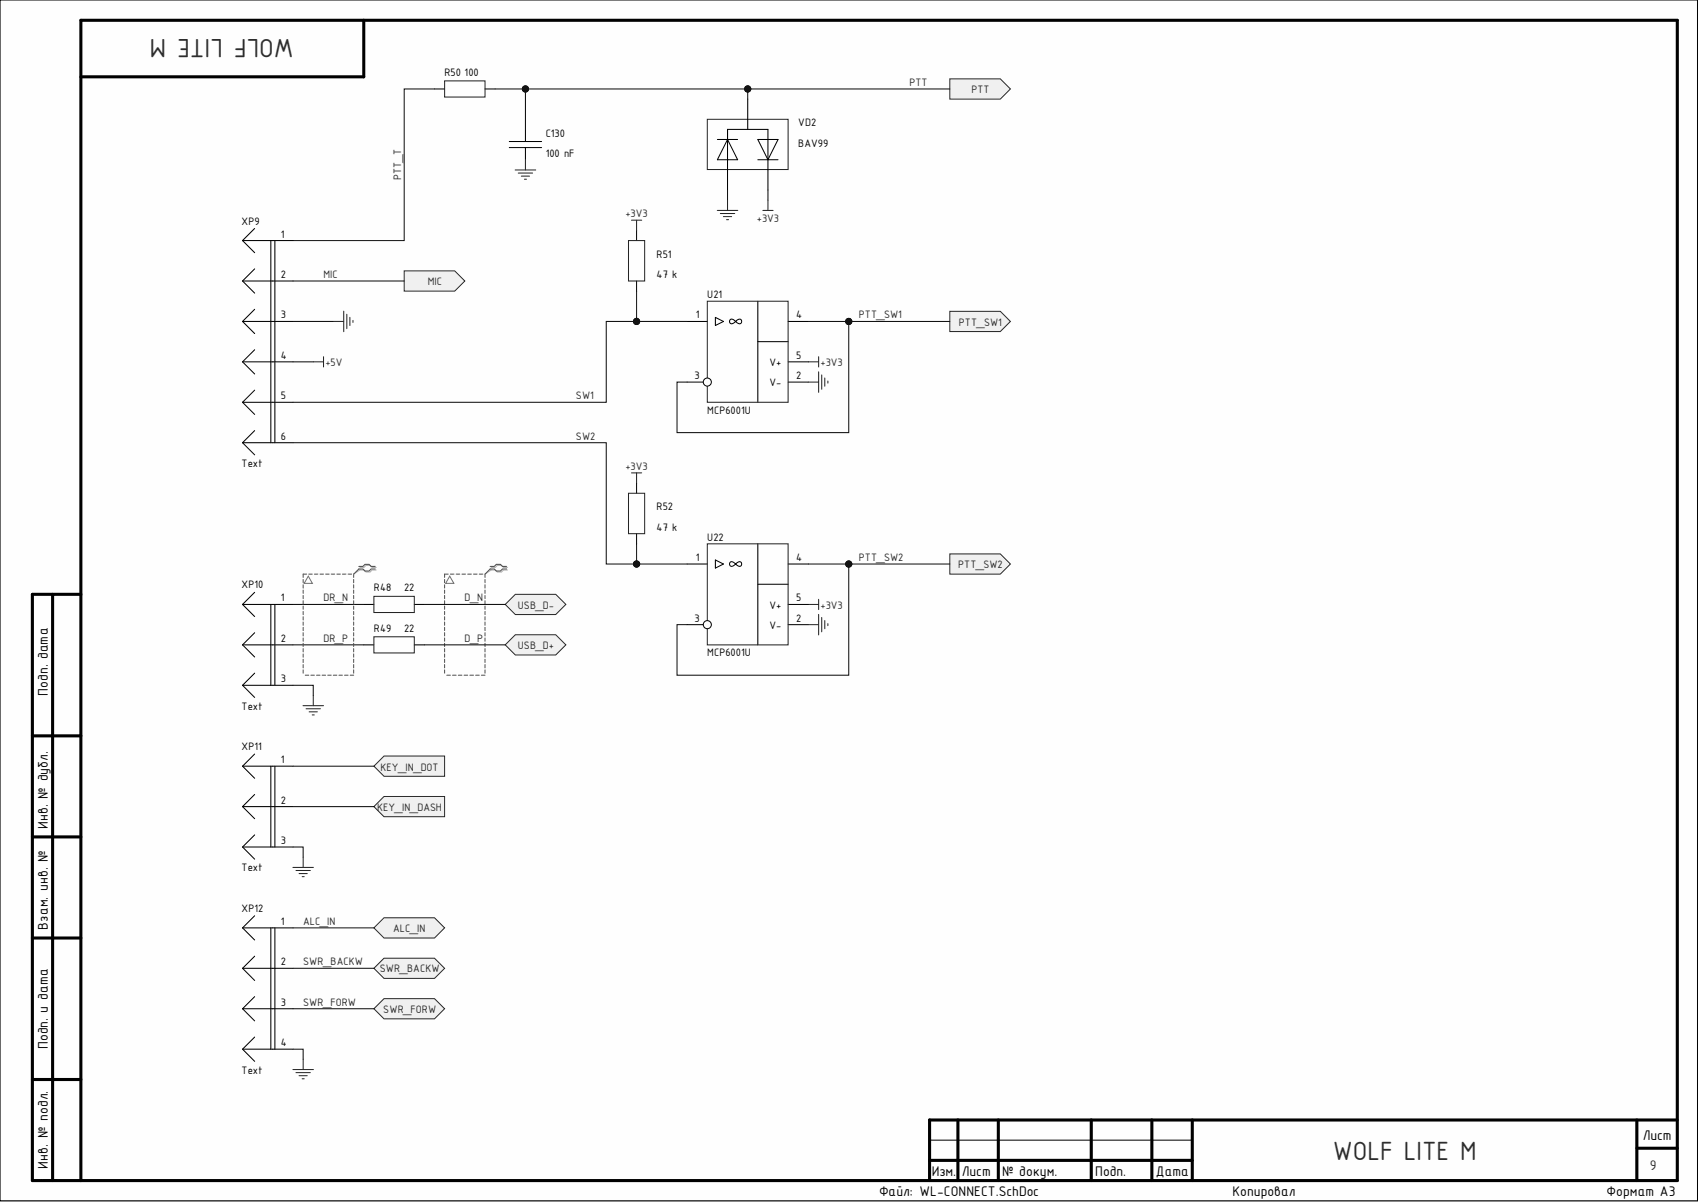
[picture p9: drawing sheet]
<svg xmlns="http://www.w3.org/2000/svg" width="420mm" height="297mm" viewBox="0 0 420 297" stroke-linecap="round" stroke-linejoin="round" font-family="sans-serif">
<path d="M0 0h419.2v296.5h-419.2z" fill-rule="evenodd" fill="#fefefe"/>
<path d="M0 0h419.2v296.5h-419.2z" fill="none" stroke="#000" stroke-width=".25"/>
<path d="M0 0h419.2v296.5h-419.2z" fill-rule="evenodd" fill="#fefefe"/>
<path d="M0 0h419.2v296.5h-419.2zM229.6 281.5h64.8" fill="none" stroke="#000" stroke-width=".25"/>
<g fill="none" stroke="#000" stroke-width=".76">
<path d="M89.8 5v14h-69.8M13 146.8v144.7M20 146.8h-12v144.7h406.2v-286.5h-394.2v286.5M8 181.7h12M8 206.6h12M8 231.6h12M8 266.5h12M236.5 276.5v15M246.5 276.5v15M269.5 276.5v15M284.4 276.5v15M294.4 276.5v15"/>
<path d="M404.2 276.5v15M414.2 276.5h-184.6v15M229.6 286.5h64.8M404.2 283.5h10"/>
</g>
<path d="M74.8 174.2h5.1M75.6 175h3.5M76.3 175.8h2.1M77.1 176.5h.5M77.4 171.7v2.5" fill="none" stroke="#262626" stroke-width=".25"/>
<path d="M127.3 146.8h9.9l2.5 2.4-2.5 2.5h-9.9l-2.5-2.5z" fill-rule="evenodd" fill="#f0f0f0"/>
<path d="M127.3 146.8h9.9l2.5 2.4-2.5 2.5h-9.9l-2.5-2.5z" fill="none" stroke="#262626" stroke-width=".25"/>
<path d="M127.3 156.7h9.9l2.5 2.5-2.5 2.5h-9.9l-2.5-2.5z" fill-rule="evenodd" fill="#f0f0f0"/>
<g fill="none" stroke="#262626" stroke-width=".25">
<path d="M109.8 20h10v4h-10zM129.8 39.4v2.6M127.2 42h5.1M128 42.7h3.5M128.7 43.5h2.1M129.5 44.3h.5M177.1 52h5.1M177.9 52.7h3.5M178.6 53.5h2.1M179.4 54.2h.5M179.7 49.4v2.6M188.4 52h2.5"/>
<path d="M189.6 49.4v2.6M127.3 156.7h9.9l2.5 2.5-2.5 2.5h-9.9l-2.5-2.5z"/>
</g>
<path d="M107.3 22h2.5M119.8 22h2.5M125.8 36.4h7.9M125.8 34.9h7.9M129.8 31.9v3M129.8 36.4v3" fill="none" stroke="#000" stroke-width=".25"/>
<path d="M99.8 66.9h12.5l2.5 2.5-2.5 2.5h-12.5z" fill-rule="evenodd" fill="#f0f0f0"/>
<path d="M155.2 59.4h4v10h-4zM82.3 79.4h2.6M84.9 76.8v5.1M85.6 77.6v3.5M86.4 78.4v2M87.2 79.1v.5M99.8 66.9h12.5l2.5 2.5-2.5 2.5h-12.5zM77.4 89.3h2.5M79.9 88.1v2.5M155.2 121.8h4v10h-4zM199.6 149.2h2.6M202.2 148v2.5" fill="none" stroke="#262626" stroke-width=".25"/>
<path d="M157.2 56.9v2.5M157.2 69.4v2.5M157.2 119.3v2.5M157.2 131.8v2.5" fill="none" stroke="#000" stroke-width=".25"/>
<path d="M234.6 19.5h12.4l2.5 2.5-2.5 2.5h-12.4z" fill-rule="evenodd" fill="#f0f0f0"/>
<path d="M234.6 19.5h12.4l2.5 2.5-2.5 2.5h-12.4z" fill="none" stroke="#262626" stroke-width=".25"/>
<path d="M234.6 76.9h12.4l2.5 2.5-2.5 2.5h-12.4z" fill-rule="evenodd" fill="#f0f0f0"/>
<path d="M234.6 76.9h12.4l2.5 2.5-2.5 2.5h-12.4z" fill="none" stroke="#262626" stroke-width=".25"/>
<path d="M234.6 136.8h12.4l2.5 2.5-2.5 2.5h-12.4z" fill-rule="evenodd" fill="#f0f0f0"/>
<path d="M234.6 136.8h12.4l2.5 2.5-2.5 2.5h-12.4zM72.3 214.2h5.1M73.1 214.9h3.5M73.8 215.7h2.1M74.6 216.5h.5M74.9 211.6v2.6" fill="none" stroke="#262626" stroke-width=".25"/>
<path d="M94.8 186.7h15v5h-15l-2.5-2.5z" fill-rule="evenodd" fill="#f0f0f0"/>
<path d="M94.8 186.7h15v5h-15l-2.5-2.5z" fill="none" stroke="#262626" stroke-width=".25"/>
<path d="M94.8 196.7h15v5h-15l-2.5-2.5z" fill-rule="evenodd" fill="#f0f0f0"/>
<path d="M94.8 196.7h15v5h-15l-2.5-2.5z" fill="none" stroke="#262626" stroke-width=".25"/>
<path d="M94.8 246.6h12.5l2.5 2.5-2.5 2.5h-12.5l-2.5-2.5z" fill-rule="evenodd" fill="#f0f0f0"/>
<path d="M94.8 246.6h12.5l2.5 2.5-2.5 2.5h-12.5l-2.5-2.5z" fill="none" stroke="#262626" stroke-width=".25"/>
<path d="M94.8 226.6h12.5l2.5 2.5-2.5 2.5h-12.5l-2.5-2.5z" fill-rule="evenodd" fill="#f0f0f0"/>
<path d="M94.8 226.6h12.5l2.5 2.5-2.5 2.5h-12.5l-2.5-2.5z" fill="none" stroke="#262626" stroke-width=".25"/>
<path d="M94.8 236.6h12.5l2.5 2.5-2.5 2.5h-12.5l-2.5-2.5z" fill-rule="evenodd" fill="#f0f0f0"/>
<path d="M174.7 134.3h19.9v24.9h-19.9zM92.3 147.2h10v4h-10zM92.3 157.2h10v4h-10zM94.8 236.6h12.5l2.5 2.5-2.5 2.5h-12.5l-2.5-2.5zM72.3 264.1h5.1M73.1 264.8h3.5M73.8 265.6h2.1M74.6 266.4h.5M74.9 261.6v2.5" fill="none" stroke="#262626" stroke-width=".25"/>
<g fill="none" stroke="#000" stroke-width=".25">
<path d="M169.7 139.3h5M176.7 138.3l2 1-2 1zM180.4 138.8l.5-.1 .6 .4 .2 .2-.4 .3a.62 .62 0 0 1-.9 .1 .62 .62 0 0 1 0-.9zM181.7 139.3l.3-.3a.61 .61 0 0 1 .9-.2 .61 .61 0 0 1 0 .9 .61 .61 0 0 1-.9-.1zM187.1 134.3v24.9M194.6 139.3h5M89.8 149.2h2.5M89.8 159.2h2.5M102.3 149.2h2.5M102.3 159.2h2.5M169.7 154.2h5M187.1 144.3h7.5"/>
<path d="M194.6 154.2h5M194.6 149.2h5"/>
</g>
<circle cx="174.7" cy="154.2" r="1" fill="#fefefe"/>
<g fill="none" stroke="#000" stroke-width=".25">
<path d="M177.2 34.4h5M179.7 34.4l2.5 5h-5zM184.6 24.5v7.4M187.1 34.4h5l-2.5 5zM187.1 39.4h5M179.7 46.9v-15h9.9v15M169.7 79.4h5M176.7 78.4l2 1-2 1zM180.4 78.9l.5-.1 .6 .4 .2 .2-.4 .3a.62 .62 0 0 1-.9 .1 .62 .62 0 0 1 0-.9zM181.8 79.2l.2-.1a.61 .61 0 0 1 .9-.2 .61 .61 0 0 1 0 .9 .61 .61 0 0 1-.9-.1l-.3-.3zM187.1 74.4v24.9M194.6 79.4h5"/>
<path d="M169.7 94.3h5M187.1 84.4h7.5M194.6 94.3h5M194.6 89.3h5"/>
<circle cx="174.7" cy="154.2" r="1"/>
</g>
<path d="M174.7 29.5h19.9v12.4h-19.9zM174.7 74.4h19.9v24.9h-19.9zM199.6 89.3h2.6M202.2 88.1v2.5M155.9 116.8h2.6M157.2 116.8v2.5M199.6 154.2h2.6M202.2 151.7v5.1M202.9 152.5v3.5M203.7 153.2v2M204.4 154v.5" fill="none" stroke="#262626" stroke-width=".25"/>
<circle cx="174.7" cy="94.3" r="1" fill="#fefefe"/>
<g fill="none" stroke="#000" stroke-width=".25">
<path d="M59.9 59.4h12.5M59.9 59.4l3 3M62.9 56.4l-3 3M66.9 59.4v49.9M67.9 59.4v49.9M59.9 69.4h12.5M59.9 69.4l3 3M59.9 79.4h12.5M59.9 79.4l3 3M62.9 66.4l-3 3M62.9 76.4l-3 3M59.9 89.3h12.5"/>
<path d="M59.9 89.3l3 3M59.9 99.3h12.5M59.9 99.3l3 3M62.9 86.4l-3 2.9M62.9 96.3l-3 3M59.9 109.3h12.5M59.9 109.3l3 3M62.9 106.3l-3 3M59.9 149.2h12.5M59.9 149.2l3 3M59.9 159.2h12.5M59.9 159.2l3 3"/>
<path d="M62.9 146.3l-3 2.9M62.9 156.2l-3 3M66.9 149.2v20M67.9 149.2v20M59.9 169.2h12.5M59.9 169.2l3 3M62.9 166.2l-3 3M59.9 189.2h12.5M59.9 189.2l3 3M59.9 199.2h12.5M59.9 199.2l3 3M62.9 186.2l-3 3"/>
<path d="M62.9 196.2l-3 3M66.9 189.2v19.9M67.9 189.2v19.9M59.9 209.1h12.5M59.9 209.1l3 3M62.9 206.2l-3 2.9M59.9 229.1h12.5M59.9 229.1l3 3M59.9 239.1h12.5M59.9 239.1l3 3M62.9 226.1l-3 3M62.9 236.1l-3 3"/>
<path d="M66.9 229.1v30M67.9 229.1v30M59.9 249.1h12.5M59.9 249.1l3 3M59.9 259.1h12.5M59.9 259.1l3 3M62.9 246.1l-3 3M62.9 256.1l-3 3"/>
<circle cx="174.7" cy="94.3" r="1"/>
</g>
<path d="M155.9 54.4h2.6M157.2 54.4v2.5M199.6 94.3h2.6M202.2 91.8v5.1M202.9 92.6v3.5M203.7 93.3v2.1M204.4 94.1v.5" fill="none" stroke="#262626" stroke-width=".25"/>
<g fill="none" stroke="#4c4c4c" stroke-width=".25">
<path d="M121 139.9h1.1l.5-.6h1l.5 .6h1M109.8 143.1v.8M109.8 144.4v.8M109.8 145.7v.8M109.8 147v.8M109.8 148.3v.8M109.8 149.6v.9M109.8 151v.8M109.8 152.3v.8M109.8 153.6v.8M109.8 154.9v.8M109.8 156.2v.8"/>
<path d="M109.8 157.5v.8M109.8 158.8v.9M110.7 141.8h-.9v.8M111.2 141.8h.9M112.6 141.8h.9M114.1 141.8h.9M115.5 141.8h.9M116.9 141.8h.9M118.3 141.8h.9M119.8 143.1v.8M119.8 144.4v.8M119.8 145.7v.8"/>
<path d="M119.8 147v.8M119.8 148.3v.8M119.8 149.6v.9M119.8 151v.8M119.8 152.3v.8M119.8 153.6v.8M119.8 154.9v.8M119.8 156.2v.8M119.8 157.5v.8M119.8 158.8v.9M125.1 140.5h-1l-.5 .5h-1l-.5-.5h-1.1l-1.2 1.3v.8M109.8 160.1v.9"/>
<path d="M109.8 161.5v.8M109.8 162.8v.8M109.8 164.1v.8M109.8 165.4v.8M110.3 166.7h.9M111.8 166.7h.8M113.2 166.7h.9M114.6 166.7h.9M116 166.7h.9M117.5 166.7h.8M118.9 166.7h.9M119.8 160.1v.9"/>
<path d="M119.8 161.5v.8M119.8 162.8v.8M119.8 164.1v.8M119.8 165.4v.8"/>
</g>
<path d="M111.1 142.3l1 1.7h-2.1z" fill="none" stroke="#707070" stroke-width=".25"/>
<path d="M121.3 140.1h1l.5-.5h1l.5 .5h1.1M125.4 140.7h-1.1l-.5 .6h-1l-.5-.6h-1l-1.5 1.1" fill="none" stroke="#b0b0b0" stroke-width=".25"/>
<path d="M209.6 79.4h25" fill="none" stroke="#0e0e0e" stroke-width=".25"/>
<circle cx="209.6" cy="79.4" r=".76" fill="#0e0e0e"/>
<g fill="none" stroke="#0e0e0e" stroke-width=".25">
<path d="M107.3 22h-7.5v37.4h-27.4M122.3 22h7.5v9.9M72.4 79.4h9.9M72.4 69.4h27.4M72.4 89.3h5"/>
<circle cx="209.6" cy="79.4" r=".76"/>
</g>
<circle cx="129.8" cy="22" r=".76" fill="#0e0e0e"/>
<g fill="none" stroke="#0e0e0e" stroke-width=".25">
<path d="M209.6 139.3h25"/>
<circle cx="129.8" cy="22" r=".76"/>
</g>
<circle cx="209.6" cy="139.3" r=".76" fill="#0e0e0e"/>
<g fill="none" stroke="#0e0e0e" stroke-width=".25">
<path d="M179.7 46.9v2.5M189.6 46.9v2.5M199.6 139.3h10v27.4h-42.4v-12.5h2.5M72.4 149.2h17.4M72.4 159.2h17.4M104.8 149.2h20M104.8 159.2h20M72.4 169.2h5v2.5M72.4 199.2h19.9M72.4 189.2h19.9M72.4 209.1h2.5v2.5M72.4 229.1h19.9"/>
<path d="M72.4 239.1h19.9M72.4 259.1h2.5v2.5M72.4 249.1h19.9"/>
<circle cx="209.6" cy="139.3" r=".76"/>
</g>
<circle cx="209.6" cy="139.3" r=".76" fill="#0e0e0e"/>
<g fill="none" stroke="#0e0e0e" stroke-width=".25">
<path d="M199.6 79.4h10v27.4h-42.4v-12.5h2.5"/>
<circle cx="209.6" cy="139.3" r=".76"/>
</g>
<circle cx="209.6" cy="79.4" r=".76" fill="#0e0e0e"/>
<g fill="none" stroke="#0e0e0e" stroke-width=".25">
<path d="M184.6 22v2.5"/>
<circle cx="209.6" cy="79.4" r=".76"/>
</g>
<circle cx="184.6" cy="22" r=".76" fill="#0e0e0e"/>
<g fill="none" stroke="#0e0e0e" stroke-width=".25">
<path d="M129.8 22h104.8"/>
<circle cx="184.6" cy="22" r=".76"/>
</g>
<circle cx="129.8" cy="22" r=".76" fill="#0e0e0e"/>
<circle cx="129.8" cy="22" r=".76" fill="none" stroke="#0e0e0e" stroke-width=".25"/>
<circle cx="184.6" cy="22" r=".76" fill="#0e0e0e"/>
<g fill="none" stroke="#0e0e0e" stroke-width=".25">
<path d="M72.4 109.3h77.3v30h20"/>
<circle cx="184.6" cy="22" r=".76"/>
</g>
<circle cx="157.2" cy="139.3" r=".76" fill="#0e0e0e"/>
<g fill="none" stroke="#0e0e0e" stroke-width=".25">
<path d="M157.2 134.3v5"/>
<circle cx="157.2" cy="139.3" r=".76"/>
</g>
<circle cx="157.2" cy="139.3" r=".76" fill="#0e0e0e"/>
<g fill="none" stroke="#0e0e0e" stroke-width=".25">
<path d="M169.7 79.4h-20v19.9h-77.3"/>
<circle cx="157.2" cy="139.3" r=".76"/>
</g>
<circle cx="157.2" cy="79.4" r=".76" fill="#0e0e0e"/>
<g fill="none" stroke="#0e0e0e" stroke-width=".25">
<path d="M157.2 71.9v7.5"/>
<circle cx="157.2" cy="79.4" r=".76"/>
</g>
<circle cx="157.2" cy="79.4" r=".76" fill="#0e0e0e"/>
<circle cx="157.2" cy="79.4" r=".76" fill="none" stroke="#0e0e0e" stroke-width=".25"/>
<g fill="none" stroke="#4c4c4c" stroke-width=".25">
<path d="M88.6 139.9h1l.5-.6h1l.5 .6h1.1M74.9 143.1v.8M74.9 144.4v.8M74.9 145.7v.8M74.9 147v.8M74.9 148.3v.8M74.9 149.6v.9M74.9 151v.8M74.9 152.3v.8M74.9 153.6v.8M74.9 154.9v.8M74.9 156.2v.8"/>
<path d="M74.9 157.5v.8M74.9 158.8v.9M75.7 141.8h-.8v.8M76.2 141.8h.9M77.6 141.8h.9M79 141.8h.9M80.4 141.8h.9M81.8 141.8h.9M83.2 141.8h.8M84.6 141.8h.8M86 141.8h.8M87.3 143.1v.8"/>
<path d="M87.3 144.4v.8M87.3 145.7v.8M87.3 147v.8M87.3 148.3v.8M87.3 149.6v.9M87.3 151v.8M87.3 152.3v.8M87.3 153.6v.8M87.3 154.9v.8M87.3 156.2v.8M87.3 157.5v.8M87.3 158.8v.9"/>
<path d="M92.7 140.5h-1.1l-.5 .5h-1l-.5-.5h-1l-1.3 1.3v.8M74.9 160.1v.9M74.9 161.5v.8M74.9 162.8v.8M74.9 164.1v.8M74.9 165.4v.8M75.4 166.7h.8M76.8 166.7h.8M78.2 166.7h.8M79.5 166.7h.9M80.9 166.7h.9M82.3 166.7h.9"/>
<path d="M83.7 166.7h.9M85.1 166.7h.9M86.5 166.7h.8M87.3 160.1v.9M87.3 161.5v.8M87.3 162.8v.8M87.3 164.1v.8M87.3 165.4v.8"/>
</g>
<path d="M76.1 142.3l1 1.7h-2z" fill="none" stroke="#707070" stroke-width=".25"/>
<path d="M88.9 140.1h1l.5-.5h1l.5 .5h1M92.9 140.7h-1l-.5 .6h-1l-.5-.6h-1l-1.6 1.1" fill="none" stroke="#b0b0b0" stroke-width=".25"/>
<g font-size="7" fill="#2f2f2f">
<text x="72.6" y="9.6" transform="rotate(-180 72.6 9.6)">WOLF LITE M</text>
<text x="329.1" y="286.5">WOLF LITE M</text>
</g>
<g font-size="3.7">
<text x="11.8" y="171.7" transform="rotate(-90 11.8 171.7)">Подп. дата</text>
<text x="11.8" y="204.6" transform="rotate(-90 11.8 204.6)">Инв. № дубл.</text>
<text x="11.8" y="229.6" transform="rotate(-90 11.8 229.6)">Взам. инв. №</text>
<text x="11.8" y="259" transform="rotate(-90 11.8 259)">Подп. и дата</text>
<text x="405.7" y="281.4">Лист</text>
<text x="11.8" y="288.5" transform="rotate(-90 11.8 288.5)">Инв. № подл.</text>
<text x="230.1" y="290.3">Изм.</text>
<text x="237.5" y="290.3">Лист</text>
<text x="247.5" y="290.3">№ докум.</text>
<text x="270.5" y="290.3">Подп.</text>
<text x="285.4" y="290.3">Дата</text>
<text x="217.1" y="295.3">Файл: WL-CONNECT.SchDoc</text>
<text x="304.4" y="295.3">Копировал</text>
<text x="396.7" y="295.3">Формат А3</text>
</g>
<text font-size="3.7" fill="#2f2f2f" x="407.4" y="288.8">9</text>
<g font-size="2.9">
<text x="109.8" y="18.8">R50</text>
<text x="114.7" y="18.8">100</text>
<text x="134.8" y="33.7">C130</text>
<text x="197.1" y="31.2">VD2</text>
<text x="134.8" y="38.7">100 nF</text>
<text x="197.1" y="36.2">BAV99</text>
<text x="59.7" y="55.4">XP9</text>
<text x="69.4" y="58.7">1</text>
<text x="162.1" y="63.6">R51</text>
<text x="69.4" y="68.6">2</text>
<text x="162.1" y="68.6">47 k</text>
<text x="174.7" y="73.6">U21</text>
<text x="69.4" y="78.6">3</text>
<text x="171.9" y="78.6">1</text>
<text x="196.6" y="78.6">4</text>
<text x="69.4" y="88.6">4</text>
<text x="196.6" y="88.6">5</text>
<text x="171.5" y="93.6">3</text>
<text x="190" y="95.3">V-</text>
<text x="190" y="90.4">V+</text>
<text x="196.6" y="93.6">2</text>
<text x="69.4" y="98.6">5</text>
<text x="174.7" y="102.2">MCP6001U</text>
<text x="69.4" y="108.6">6</text>
<text x="59.7" y="115.4">Text</text>
<text x="162.1" y="126">R52</text>
<text x="162.1" y="131">47 k</text>
<text x="174.7" y="133.5">U22</text>
<text x="171.9" y="138.5">1</text>
<text x="196.6" y="138.5">4</text>
<text x="59.7" y="145.3">XP10</text>
<text x="69.4" y="148.5">1</text>
<text x="92.4" y="146">R48</text>
<text x="99.8" y="146">22</text>
<text x="196.6" y="148.5">5</text>
<text x="171.5" y="153.5">3</text>
<text x="190" y="155.3">V-</text>
<text x="190" y="150.3">V+</text>
<text x="196.6" y="153.5">2</text>
<text x="69.4" y="158.5">2</text>
<text x="92.4" y="156">R49</text>
<text x="99.8" y="156">22</text>
<text x="174.7" y="162">MCP6001U</text>
<text x="69.4" y="168.4">3</text>
<text x="59.7" y="175.3">Text</text>
<text x="59.7" y="185.2">XP11</text>
<text x="69.4" y="188.5">1</text>
<text x="69.4" y="198.4">2</text>
<text x="69.4" y="208.4">3</text>
<text x="59.7" y="215.2">Text</text>
<text x="59.7" y="225.2">XP12</text>
<text x="69.4" y="228.4">1</text>
<text x="69.4" y="238.3">2</text>
<text x="69.4" y="248.3">3</text>
<text x="69.4" y="258.3">4</text>
<text x="59.7" y="265.1">Text</text>
</g>
<g font-size="2.9" fill="#262626">
<text x="224.6" y="21.2">PTT</text>
<text x="239.9" y="23">PTT</text>
<text x="99" y="44.5" transform="rotate(-90 99 44.5)">PTT_T</text>
<text x="154.5" y="53.7">+3V3</text>
<text x="186.9" y="54.8">+3V3</text>
<text x="79.8" y="68.6">MIC</text>
<text x="105.6" y="70.4">MIC</text>
<text x="212.1" y="78.6">PTT_SW1</text>
<text x="236.8" y="80.4">PTT_SW1</text>
<text x="80.4" y="90.4">+5V</text>
<text x="202.6" y="90.4">+3V3</text>
<text x="142.2" y="98.6">SW1</text>
<text x="142.2" y="108.6">SW2</text>
<text x="154.5" y="116">+3V3</text>
<text x="212.1" y="138.5">PTT_SW2</text>
<text x="236.6" y="140.3">PTT_SW2</text>
<text x="79.8" y="148.5">DR_N</text>
<text x="114.7" y="148.5">D_N</text>
<text x="127.8" y="150.3">USB_D-</text>
<text x="202.6" y="150.3">+3V3</text>
<text x="79.8" y="158.5">DR_P</text>
<text x="114.7" y="158.5">D_P</text>
<text x="127.8" y="160.2">USB_D+</text>
<text x="94" y="190.3">KEY_IN_DOT</text>
<text x="93.1" y="200.2">KEY_IN_DASH</text>
<text x="74.9" y="228.4">ALC_IN</text>
<text x="97.1" y="230.1">ALC_IN</text>
<text x="74.9" y="238.3">SWR_BACKW</text>
<text x="93.8" y="240.1">SWR_BACKW</text>
<text x="74.9" y="248.3">SWR_FORW</text>
<text x="94.6" y="250.1">SWR_FORW</text>
</g>
<text font-size=".4" x="10" y="291.7">ALTIUM GOSTBOM2.0 KEV</text>
</svg>
